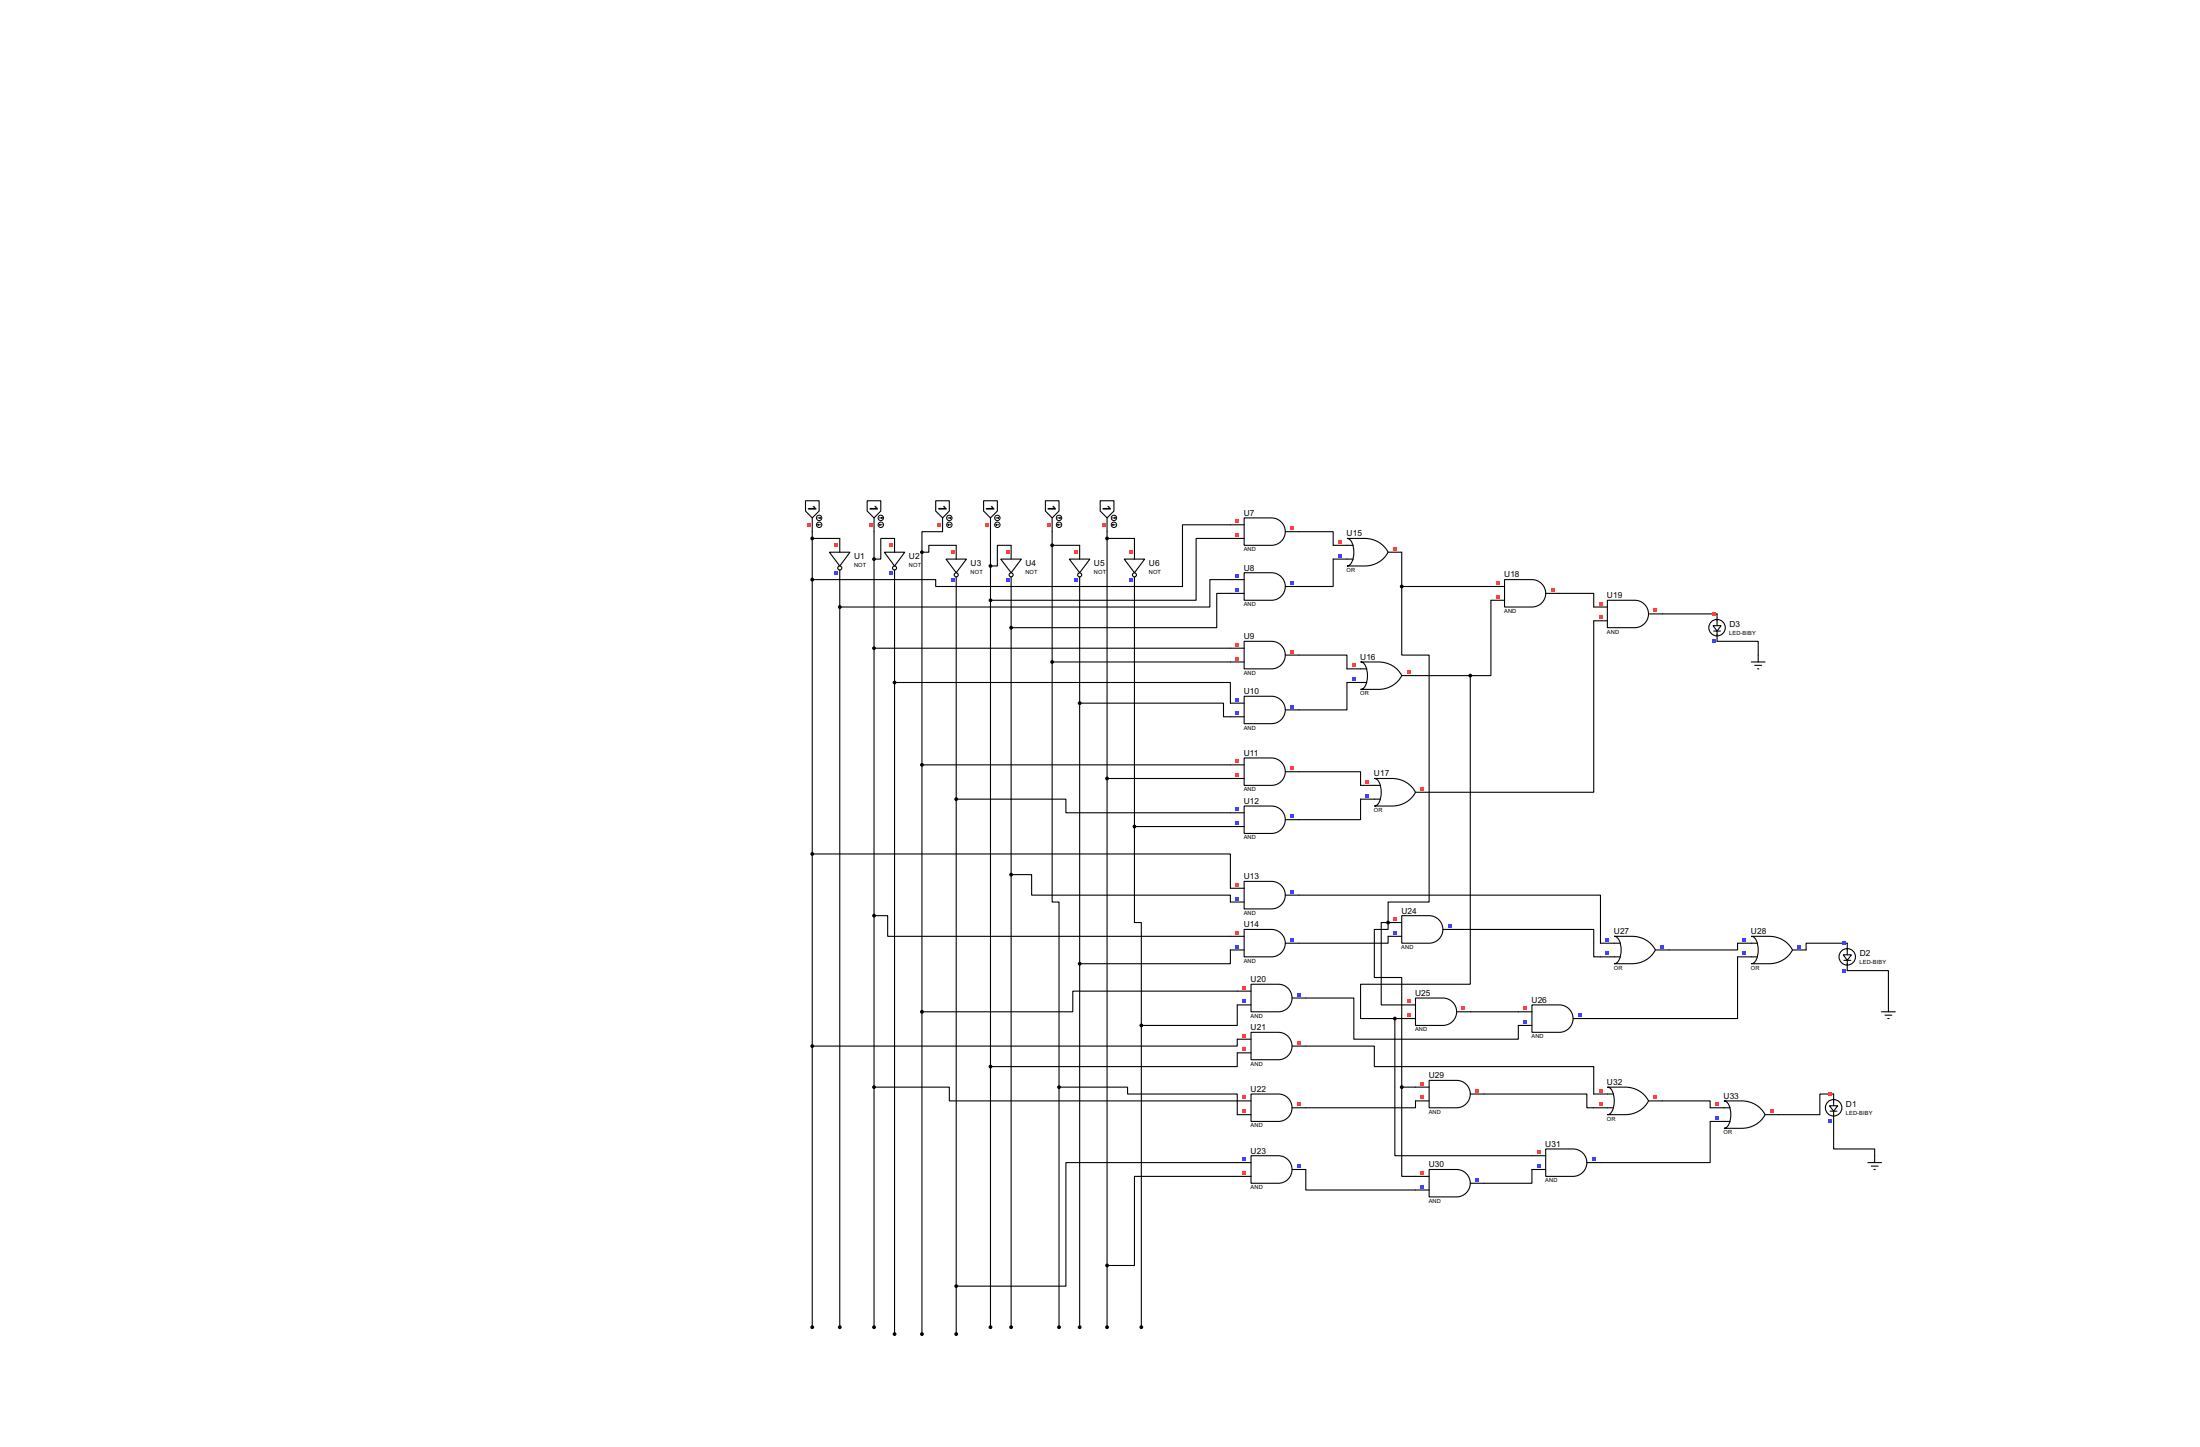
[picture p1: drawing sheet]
<svg xmlns="http://www.w3.org/2000/svg" width="815mm" height="536mm" viewBox="0 0 815 536" stroke-linecap="round" stroke-linejoin="round" font-family="sans-serif">
<g fill="none" stroke="#000" stroke-width=".4">
<path d="M298.5 185.5h5.1v3.8l-2.6 2.5-2.5-2.5zM301 191.8v299.7M301 199.4h10.2M323.9 196.9v294.6M331.5 199.4h-5.1v7.7h-2.5M349.3 196.9h-7.6v7.6M367.1 196.9v294.6M389.9 196.9v48.3M410.3 199.4h10.1v2.6M410.3 196.9v294.6M456 194.4h-17.8v22.8h-91.4v-2.5h-45.8M456 199.4h-12.7v22.9h-76.2"/>
<path d="M481.4 196.9h12.7v5.1M311.2 214.7v276.8M331.5 214.7v279.4M341.7 204.5v289.6M354.4 202h-10.2v2.5h-2.5M354.4 217.2v276.9M374.7 202h-5.1v7.6h-2.5M374.7 217.2v274.3M389.9 202h10.2M400.1 217.2v274.3M420.4 217.2v88.9M456 214.7h-7.6v10.1h-137.2"/>
<path d="M456 219.8h-5.1v12.7h-76.2M494.1 207.1v10.1h-12.7M519.5 217.2v25.4h10.1v91.5h-15.2v7.6M519.5 204.5v12.7M519.5 217.2h33M577.9 219.8h12.7v5M552.5 222.3v27.9h-7.6M590.6 229.9v63.5h-61M616 227.4h20.3M636.3 237.5h15.3v5.1M323.9 240.1h132.1M331.5 252.8h124.5v7.6"/>
<path d="M389.9 245.2v88.9h2.6v68.5M389.9 245.2h66.1M481.4 242.6h17.8v5.1M499.2 252.8v10.1h-17.8M524.6 250.2h20.3M544.9 250.2v114.3h-40.7v12.7h12.7M400.1 260.4h53.3v5.1h2.6M341.7 283.3h114.3M354.4 296h40.6v5h61M410.3 288.3h45.7M481.4 285.8h22.8v5.1M504.2 296v7.6h-22.8"/>
<path d="M301 316.3h155v12.7M420.4 306.1v35.6h2.6v38.1M420.4 306.1h35.6M323.9 339.1h5.1v7.7h127M374.7 323.9h7.6v7.6h73.7v2.6M481.4 331.5h111.7v17.8M456 351.8v5.1h-55.9M514.4 346.8v2.5h-33M514.4 341.7h-2.5v30.5h7.6M514.4 341.7v2.5h-5.1v17.8h10.2v40.6M539.8 344.2h50.8v10.2h2.5M643.9 349.3v2.5h-25.4"/>
<path d="M643.9 354.4v22.8h-55.8M684.6 359.5h15.2v12.7M684.6 349.3h-15.3v2.5M423 379.8v111.7M458.5 367.1h-60.9v7.6h-55.9M458.5 372.2v7.6h-35.5M483.9 369.6h17.8v15.3h61v-5.1M516.9 377.2v50.8h50.8M516.9 377.2h2.6M544.9 374.7h17.8M458.5 384.9v2.5h-157.5M458.5 389.9v5.1h-91.4"/>
<path d="M483.9 387.4h25.4v7.6h81.3v10.2M323.9 402.6h27.9v5.1h106.7M392.5 402.6h25.4v2.6h40.6v7.6M392.5 402.6v88.9M519.5 402.6v33.1h5.1M519.5 402.6h5.1M524.6 407.7v2.6h-40.7M550 405.2h38.1v5.1h2.5M616 407.7h17.8v2.6M633.8 415.3v15.3h-40.7M679.5 405.2h-5.1v7.6h-15.2M679.5 415.3v10.2h15.2v2.5"/>
<path d="M458.5 430.6h-63.5v45.7h-40.6M458.5 435.7h-38.1v33h-10.1M483.9 433.1v7.6h40.7M567.7 433.1v5.1h-17.7"/>
</g>
<circle cx="514.4" cy="341.7" r=".2" fill="#000"/>
<g fill="none" stroke="#000" stroke-width=".37">
<path d="M303.1 191.8h1M303.1 194.4l.2 .2M303.1 194.4h1M303.3 194.1l-.2 .3M303.8 191.6l.3 .2M304.1 191.8l-.3 .3"/>
<circle cx="303.5" cy="194.4" r="1"/>
<circle cx="303.5" cy="191.8" r="1"/>
</g>
<path d="M299.1 193.7h1.3v1.3h-1.3z" fill="#ff4040"/>
<path d="M321.4 185.5h5v3.8l-2.5 2.5-2.5-2.5zM323.9 191.8v5.1" fill="none" stroke="#000" stroke-width=".4"/>
<g fill="none" stroke="#000" stroke-width=".37">
<path d="M325.9 191.8h1.1M325.9 194.4l.3 .2M325.9 194.4h1.1M326.2 194.1l-.3 .3M326.7 191.6l.3 .2M327 191.8l-.3 .3"/>
<circle cx="326.4" cy="191.8" r="1"/>
<circle cx="326.4" cy="194.4" r="1"/>
</g>
<path d="M322 193.7h1.3v1.3h-1.3z" fill="#ff4040"/>
<path d="M346.8 185.5h5v3.8l-2.5 2.5-2.5-2.5zM349.3 191.8v5.1" fill="none" stroke="#000" stroke-width=".4"/>
<g fill="none" stroke="#000" stroke-width=".37">
<path d="M351.3 191.8h1.1M351.3 194.4l.3 .2M351.3 194.4h1.1M351.6 194.1l-.3 .3M352.1 191.6l.3 .2M352.4 191.8l-.3 .3"/>
<circle cx="351.8" cy="194.4" r="1"/>
<circle cx="351.8" cy="191.8" r="1"/>
</g>
<path d="M347.4 193.7h1.3v1.3h-1.3z" fill="#ff4040"/>
<path d="M364.5 185.5h5.1v3.8l-2.5 2.5-2.6-2.5zM367.1 191.8v5.1" fill="none" stroke="#000" stroke-width=".4"/>
<g fill="none" stroke="#000" stroke-width=".37">
<path d="M369.1 191.8h1M369.1 194.4l.3 .2M369.1 194.4h1M369.4 194.1l-.3 .3M369.9 191.6l.2 .2M370.1 191.8l-.2 .3"/>
<circle cx="369.6" cy="194.4" r="1"/>
<circle cx="369.6" cy="191.8" r="1"/>
</g>
<path d="M365.2 193.7h1.2v1.3h-1.2z" fill="#ff4040"/>
<path d="M387.4 185.5h5.1v3.8l-2.6 2.5-2.5-2.5zM389.9 191.8v5.1" fill="none" stroke="#000" stroke-width=".4"/>
<g fill="none" stroke="#000" stroke-width=".37">
<path d="M392 191.8h1M392 194.4l.2 .2M392 194.4h1M392.2 194.1l-.2 .3M392.7 191.6l.3 .2M393 191.8l-.3 .3"/>
<circle cx="392.4" cy="191.8" r="1"/>
<circle cx="392.4" cy="194.4" r="1"/>
</g>
<path d="M388 193.7h1.3v1.3h-1.3z" fill="#ff4040"/>
<path d="M407.7 185.5h5.1v3.8l-2.5 2.5-2.6-2.5zM410.3 191.8v5.1" fill="none" stroke="#000" stroke-width=".4"/>
<g fill="none" stroke="#000" stroke-width=".37">
<path d="M412.3 191.8h1M412.3 194.4l.3 .2M412.3 194.4h1M412.6 194.1l-.3 .3M413.1 191.6l.2 .2M413.3 191.8l-.2 .3"/>
<circle cx="412.8" cy="191.8" r="1"/>
<circle cx="412.8" cy="194.4" r="1"/>
</g>
<path d="M408.4 193.7h1.2v1.3h-1.2z" fill="#ff4040"/>
<g fill="none" stroke="#000" stroke-width=".4">
<path d="M311.2 199.4v5.1M307.4 204.5h7.6l-3.8 5.1zM311.2 211.1v3.6"/>
<circle cx="311.2" cy="210.4" r=".75"/>
</g>
<path d="M309.3 211.5h1.3v1.3h-1.3z" fill="#4040ff"/>
<path d="M309.3 201.3h1.3v1.3h-1.3z" fill="#ff4040"/>
<g fill="none" stroke="#000" stroke-width=".4">
<path d="M331.5 199.4v5.1M327.7 204.5h7.6l-3.8 5.1zM331.5 211.1v3.6"/>
<circle cx="331.5" cy="210.4" r=".75"/>
</g>
<path d="M329.6 211.5h1.3v1.3h-1.3z" fill="#4040ff"/>
<path d="M329.6 201.3h1.3v1.3h-1.3z" fill="#ff4040"/>
<circle cx="323.9" cy="207.1" r=".5" fill="#000" stroke="#000" stroke-width=".4"/>
<g fill="none" stroke="#000" stroke-width=".4">
<path d="M350.6 207.1h7.6l-3.8 5zM354.4 202v5.1M354.4 213.7v3.5"/>
<circle cx="354.3" cy="212.9" r=".75"/>
</g>
<path d="M352.5 214h1.2v1.3h-1.2z" fill="#4040ff"/>
<path d="M352.5 203.9h1.2v1.3h-1.2z" fill="#ff4040"/>
<g fill="none" stroke="#000" stroke-width=".4">
<path d="M370.9 207.1h7.6l-3.8 5zM374.7 202v5.1M374.7 213.7v3.5"/>
<circle cx="374.7" cy="212.9" r=".75"/>
</g>
<path d="M372.8 214h1.3v1.3h-1.3z" fill="#4040ff"/>
<path d="M372.8 203.9h1.3v1.3h-1.3z" fill="#ff4040"/>
<circle cx="367" cy="209.6" r=".5" fill="#000" stroke="#000" stroke-width=".4"/>
<g fill="none" stroke="#000" stroke-width=".4">
<path d="M396.3 207.1h7.6l-3.8 5zM400.1 202v5.1M400.1 213.7v3.5"/>
<circle cx="400.1" cy="212.9" r=".75"/>
</g>
<path d="M398.2 214h1.3v1.3h-1.3z" fill="#4040ff"/>
<path d="M398.2 203.9h1.3v1.3h-1.3z" fill="#ff4040"/>
<g fill="none" stroke="#000" stroke-width=".4">
<path d="M416.6 207.1h7.6l-3.8 5zM420.4 202v5.1M420.4 213.7v3.5"/>
<circle cx="420.4" cy="212.9" r=".75"/>
</g>
<path d="M418.5 214h1.3v1.3h-1.3z" fill="#4040ff"/>
<path d="M418.5 203.9h1.3v1.3h-1.3z" fill="#ff4040"/>
<g fill="#000" stroke="#000" stroke-width=".4">
<circle cx="301" cy="199.4" r=".5"/>
<circle cx="410.2" cy="199.4" r=".5"/>
<circle cx="341.6" cy="204.5" r=".5"/>
<circle cx="389.9" cy="202" r=".5"/>
</g>
<path d="M456 194.4h5.1M456 199.4h5.1M461.1 191.8h10.1a5.1 5.1 0 0 1 5.1 5.1 5.1 5.1 0 0 1-5.1 5.1h-10.1zM476.3 196.9h5.1" fill="none" stroke="#000" stroke-width=".4"/>
<g fill="#ff4040">
<path d="M457.9 192.5h1.3v1.2h-1.3z"/>
<path d="M457.9 197.5h1.3v1.3h-1.3z"/>
<path d="M478.2 195h1.3v1.3h-1.3z"/>
</g>
<path d="M456 214.7h5.1M456 219.8h5.1M461.1 212.1h10.1a5.1 5.1 0 0 1 5.1 5.1 5.1 5.1 0 0 1-5.1 5.1h-10.1zM476.3 217.2h5.1" fill="none" stroke="#000" stroke-width=".4"/>
<g fill="#4040ff">
<path d="M457.9 212.8h1.3v1.2h-1.3z"/>
<path d="M457.9 217.9h1.3v1.2h-1.3z"/>
<path d="M478.2 215.3h1.3v1.3h-1.3z"/>
</g>
<path d="M461.1 237.5h10.1a5.1 5.1 0 0 1 5.1 5.1 5.1 5.1 0 0 1-5.1 5.1h-10.1zM456 240.1h5.1M456 245.2h5.1M476.3 242.6h5.1" fill="none" stroke="#000" stroke-width=".4"/>
<g fill="#ff4040">
<path d="M457.9 238.2h1.3v1.2h-1.3z"/>
<path d="M457.9 243.3h1.3v1.2h-1.3z"/>
<path d="M478.2 240.7h1.3v1.3h-1.3z"/>
</g>
<path d="M461.1 257.9h10.1a5.1 5.1 0 0 1 5.1 5 5.1 5.1 0 0 1-5.1 5.1h-10.1zM456 260.4h5.1M456 265.5h5.1M476.3 262.9h5.1" fill="none" stroke="#000" stroke-width=".4"/>
<g fill="#4040ff">
<path d="M457.9 258.5h1.3v1.3h-1.3z"/>
<path d="M457.9 263.6h1.3v1.2h-1.3z"/>
<path d="M478.2 261h1.3v1.3h-1.3z"/>
</g>
<path d="M456 283.3h5.1M456 288.3h5.1M461.1 280.7h10.1a5.1 5.1 0 0 1 5.1 5.1 5.1 5.1 0 0 1-5.1 5.1h-10.1zM476.3 285.8h5.1" fill="none" stroke="#000" stroke-width=".4"/>
<g fill="#ff4040">
<path d="M457.9 281.4h1.3v1.2h-1.3z"/>
<path d="M457.9 286.4h1.3v1.3h-1.3z"/>
<path d="M478.2 283.9h1.3v1.3h-1.3z"/>
</g>
<path d="M461.1 298.5h10.1a5.1 5.1 0 0 1 5.1 5.1 5.1 5.1 0 0 1-5.1 5.1h-10.1zM456 301h5.1M456 306.1h5.1M476.3 303.6h5.1" fill="none" stroke="#000" stroke-width=".4"/>
<g fill="#4040ff">
<path d="M457.9 299.1h1.3v1.3h-1.3z"/>
<path d="M457.9 304.2h1.3v1.3h-1.3z"/>
<path d="M478.2 301.7h1.3v1.2h-1.3z"/>
</g>
<path d="M456 329h5.1M456 334.1h5.1M461.1 326.4h10.1a5.1 5.1 0 0 1 5.1 5.1 5.1 5.1 0 0 1-5.1 5.1h-10.1zM476.3 331.5h5.1" fill="none" stroke="#000" stroke-width=".4"/>
<path d="M457.9 327.1h1.3v1.2h-1.3z" fill="#ff4040"/>
<g fill="#4040ff">
<path d="M457.9 332.2h1.3v1.2h-1.3z"/>
<path d="M478.2 329.6h1.3v1.3h-1.3z"/>
</g>
<path d="M456 346.8h5.1M456 351.8h5.1M461.1 344.2h10.1a5.1 5.1 0 0 1 5.1 5.1 5.1 5.1 0 0 1-5.1 5.1h-10.1zM476.3 349.3h5.1" fill="none" stroke="#000" stroke-width=".4"/>
<path d="M457.9 344.9h1.3v1.2h-1.3z" fill="#ff4040"/>
<g fill="#4040ff">
<path d="M457.9 349.9h1.3v1.3h-1.3z"/>
<path d="M478.2 347.4h1.3v1.3h-1.3z"/>
</g>
<g fill="#000" stroke="#000" stroke-width=".4">
<circle cx="301" cy="214.7" r=".5"/>
<circle cx="311.2" cy="224.8" r=".5"/>
<circle cx="367" cy="222.3" r=".5"/>
<circle cx="374.7" cy="232.5" r=".5"/>
</g>
<path d="M499.2 199.4h6.6a9.6 9.6 0 0 1 8.6 5.1 9.6 9.6 0 0 1-8.6 5.1h-6.6a3.2 3.2 0 0 0 2.3-3.1 7.7 7.7 0 0 0-1.3-6.7zM494.1 202h7.4M494.1 207.1h7.4M514.4 204.5h5.1" fill="none" stroke="#000" stroke-width=".4"/>
<path d="M496 200.1h1.3v1.2h-1.3z" fill="#ff4040"/>
<path d="M496 205.2h1.3v1.2h-1.3z" fill="#4040ff"/>
<path d="M516.3 202.6h1.3v1.3h-1.3z" fill="#ff4040"/>
<g fill="#000" stroke="#000" stroke-width=".4">
<circle cx="323.9" cy="240.1" r=".5"/>
<circle cx="331.5" cy="252.8" r=".5"/>
<circle cx="389.9" cy="245.2" r=".5"/>
<circle cx="400.1" cy="260.4" r=".5"/>
</g>
<path d="M499.2 247.7h7.3M499.2 252.8h7.3M504.2 245.2h6.6a9.5 9.5 0 0 1 8.7 5 9.5 9.5 0 0 1-8.7 5.1h-6.6a3.2 3.2 0 0 0 2.4-3.1 7.7 7.7 0 0 0-1.3-6.6zM519.5 250.2h5.1" fill="none" stroke="#000" stroke-width=".4"/>
<path d="M501.1 245.8h1.2v1.3h-1.2z" fill="#ff4040"/>
<path d="M501.1 250.9h1.2v1.2h-1.2z" fill="#4040ff"/>
<path d="M521.4 248.3h1.3v1.3h-1.3z" fill="#ff4040"/>
<g fill="#000" stroke="#000" stroke-width=".4">
<circle cx="341.6" cy="283.3" r=".5"/>
<circle cx="354.3" cy="296" r=".5"/>
<circle cx="410.2" cy="288.3" r=".5"/>
<circle cx="420.4" cy="306.1" r=".5"/>
</g>
<path d="M504.2 290.9h7.4M504.2 296h7.4M509.3 288.3h6.6a9.6 9.6 0 0 1 8.7 5.1 9.6 9.6 0 0 1-8.7 5.1h-6.6a3.2 3.2 0 0 0 2.4-3.1 7.7 7.7 0 0 0-1.4-6.7zM524.6 293.4h5" fill="none" stroke="#000" stroke-width=".4"/>
<path d="M506.1 289h1.3v1.2h-1.3z" fill="#ff4040"/>
<path d="M506.1 294.1h1.3v1.2h-1.3z" fill="#4040ff"/>
<path d="M526.5 291.5h1.2v1.3h-1.2z" fill="#ff4040"/>
<path d="M552.5 217.2h5.1M557.6 214.7h10.1a5.1 5.1 0 0 1 5.1 5 5.1 5.1 0 0 1-5.1 5.1h-10.1zM572.8 219.8h5.1M552.5 222.3h5.1" fill="none" stroke="#000" stroke-width=".4"/>
<g fill="#ff4040">
<path d="M554.4 215.3h1.3v1.3h-1.3z"/>
<path d="M554.4 220.4h1.3v1.3h-1.3z"/>
<path d="M574.7 217.9h1.3v1.2h-1.3z"/>
</g>
<path d="M590.6 224.8h5.1M590.6 229.9h5.1M595.7 222.3h10.1a5.1 5.1 0 0 1 5.1 5.1 5.1 5.1 0 0 1-5.1 5.1h-10.1zM610.9 227.4h5.1" fill="none" stroke="#000" stroke-width=".4"/>
<g fill="#ff4040">
<path d="M592.5 222.9h1.3v1.3h-1.3z"/>
<path d="M592.5 228h1.3v1.3h-1.3z"/>
<path d="M612.8 225.5h1.3v1.2h-1.3z"/>
</g>
<g fill="#000" stroke="#000" stroke-width=".4">
<circle cx="301" cy="316.3" r=".5"/>
<circle cx="323.9" cy="339.1" r=".5"/>
<circle cx="374.7" cy="323.9" r=".5"/>
<circle cx="400.1" cy="356.9" r=".5"/>
</g>
<path d="M458.5 367.1h5.1M458.5 372.2h5.1M463.6 364.5h10.2a5.1 5.1 0 0 1 5 5.1 5.1 5.1 0 0 1-5 5.1h-10.2zM478.8 369.6h5.1" fill="none" stroke="#000" stroke-width=".4"/>
<path d="M460.4 365.2h1.3v1.2h-1.3z" fill="#ff4040"/>
<g fill="#4040ff">
<path d="M460.4 370.3h1.3v1.2h-1.3z"/>
<path d="M480.7 367.7h1.3v1.3h-1.3z"/>
</g>
<path d="M458.5 384.9h5.1M458.5 389.9h5.1M463.6 382.3h10.2a5.1 5.1 0 0 1 5 5.1 5.1 5.1 0 0 1-5 5.1h-10.2zM478.8 387.4h5.1" fill="none" stroke="#000" stroke-width=".4"/>
<g fill="#ff4040">
<path d="M460.4 383h1.3v1.2h-1.3z"/>
<path d="M460.4 388h1.3v1.3h-1.3z"/>
<path d="M480.7 385.5h1.3v1.3h-1.3z"/>
</g>
<path d="M458.5 407.7h5.1M458.5 412.8h5.1M463.6 405.2h10.2a5.1 5.1 0 0 1 5 5 5.1 5.1 0 0 1-5 5.1h-10.2zM478.8 410.3h5.1" fill="none" stroke="#000" stroke-width=".4"/>
<g fill="#ff4040">
<path d="M460.4 405.8h1.3v1.3h-1.3z"/>
<path d="M460.4 410.9h1.3v1.3h-1.3z"/>
<path d="M480.7 408.4h1.3v1.2h-1.3z"/>
</g>
<path d="M458.5 430.6h5.1M458.5 435.7h5.1M463.6 428h10.2a5.1 5.1 0 0 1 5 5.1 5.1 5.1 0 0 1-5 5.1h-10.2zM478.8 433.1h5.1" fill="none" stroke="#000" stroke-width=".4"/>
<path d="M460.4 428.7h1.3v1.2h-1.3z" fill="#4040ff"/>
<path d="M460.4 433.8h1.3v1.2h-1.3z" fill="#ff4040"/>
<path d="M480.7 431.2h1.3v1.3h-1.3z" fill="#4040ff"/>
<g fill="#000" stroke="#000" stroke-width=".4">
<circle cx="341.6" cy="374.7" r=".5"/>
<circle cx="422.9" cy="379.8" r=".5"/>
</g>
<path d="M519.5 339.1h10.1a5.1 5.1 0 0 1 5.1 5.1 5.1 5.1 0 0 1-5.1 5.1h-10.1zM514.4 341.7h5.1M514.4 346.8h5.1M534.7 344.2h5.1" fill="none" stroke="#000" stroke-width=".4"/>
<path d="M516.3 339.8h1.3v1.2h-1.3z" fill="#ff4040"/>
<g fill="#4040ff">
<path d="M516.3 344.9h1.3v1.2h-1.3z"/>
<path d="M536.6 342.3h1.3v1.3h-1.3z"/>
</g>
<path d="M519.5 372.2h5.1M519.5 377.2h5.1M524.6 369.6h10.1a5.1 5.1 0 0 1 5.1 5.1 5.1 5.1 0 0 1-5.1 5.1h-10.1zM539.8 374.7h5.1" fill="none" stroke="#000" stroke-width=".4"/>
<g fill="#ff4040">
<path d="M521.4 370.3h1.3v1.2h-1.3z"/>
<path d="M521.4 375.3h1.3v1.3h-1.3z"/>
<path d="M541.7 372.8h1.3v1.3h-1.3z"/>
</g>
<g fill="#000" stroke="#000" stroke-width=".4">
<circle cx="519.4" cy="217.2" r=".5"/>
<circle cx="514.4" cy="341.7" r=".5"/>
</g>
<path d="M562.7 374.7h5M562.7 379.8h5M567.7 372.2h10.2a5.1 5.1 0 0 1 5.1 5 5.1 5.1 0 0 1-5.1 5.1h-10.2zM583 377.2h5.1" fill="none" stroke="#000" stroke-width=".4"/>
<path d="M564.6 372.8h1.2v1.3h-1.2z" fill="#ff4040"/>
<g fill="#4040ff">
<path d="M564.6 377.9h1.2v1.2h-1.2z"/>
<path d="M584.9 375.3h1.3v1.3h-1.3z"/>
</g>
<circle cx="544.8" cy="250.2" r=".5" fill="#000" stroke="#000" stroke-width=".4"/>
<path d="M593.1 349.3h7.4M593.1 354.4h7.4M598.2 346.8h6.6a9.6 9.6 0 0 1 8.7 5 9.6 9.6 0 0 1-8.7 5.1h-6.6a3.2 3.2 0 0 0 2.4-3.1 7.6 7.6 0 0 0-1.4-6.6zM613.5 351.8h5" fill="none" stroke="#000" stroke-width=".4"/>
<g fill="#4040ff">
<path d="M595 347.4h1.3v1.3h-1.3z"/>
<path d="M595 352.5h1.3v1.2h-1.3z"/>
<path d="M615.4 349.9h1.2v1.3h-1.2z"/>
</g>
<path d="M643.9 349.3h7.4M643.9 354.4h7.4M649 346.8h6.6a9.6 9.6 0 0 1 8.7 5 9.6 9.6 0 0 1-8.7 5.1h-6.6a3.2 3.2 0 0 0 2.4-3.1 7.6 7.6 0 0 0-1.4-6.6zM664.3 351.8h5" fill="none" stroke="#000" stroke-width=".4"/>
<g fill="#4040ff">
<path d="M645.8 347.4h1.3v1.3h-1.3z"/>
<path d="M645.8 352.5h1.3v1.2h-1.3z"/>
<path d="M666.2 349.9h1.2v1.3h-1.2z"/>
</g>
<path d="M524.6 402.6h5M524.6 407.7h5M529.6 400.1h10.2a5.1 5.1 0 0 1 5.1 5.1 5.1 5.1 0 0 1-5.1 5.1h-10.2zM544.9 405.2h5.1" fill="none" stroke="#000" stroke-width=".4"/>
<g fill="#ff4040">
<path d="M526.5 400.7h1.2v1.3h-1.2z"/>
<path d="M526.5 405.8h1.2v1.3h-1.2z"/>
<path d="M546.8 403.3h1.3v1.2h-1.3z"/>
</g>
<path d="M524.6 435.7h5M529.6 433.1h10.2a5.1 5.1 0 0 1 5.1 5.1 5.1 5.1 0 0 1-5.1 5.1h-10.2zM544.9 438.2h5.1M524.6 440.7h5" fill="none" stroke="#000" stroke-width=".4"/>
<path d="M526.5 433.8h1.2v1.2h-1.2z" fill="#ff4040"/>
<g fill="#4040ff">
<path d="M526.5 438.8h1.2v1.3h-1.2z"/>
<path d="M546.8 436.3h1.3v1.3h-1.3z"/>
</g>
<g fill="#000" stroke="#000" stroke-width=".4">
<circle cx="301" cy="387.4" r=".5"/>
<circle cx="367" cy="395" r=".5"/>
<circle cx="323.9" cy="402.6" r=".5"/>
<circle cx="392.4" cy="402.6" r=".5"/>
<circle cx="519.4" cy="402.6" r=".5"/>
<circle cx="354.3" cy="476.3" r=".5"/>
<circle cx="410.2" cy="468.7" r=".5"/>
<circle cx="301" cy="491.5" r=".5"/>
<circle cx="311.2" cy="491.5" r=".5"/>
<circle cx="323.9" cy="491.5" r=".5"/>
<circle cx="331.5" cy="494.1" r=".5"/>
<circle cx="341.6" cy="494.1" r=".5"/>
<circle cx="354.3" cy="494.1" r=".5"/>
<circle cx="367" cy="491.5" r=".5"/>
<circle cx="374.7" cy="491.5" r=".5"/>
<circle cx="392.4" cy="491.5" r=".5"/>
<circle cx="400.1" cy="491.5" r=".5"/>
<circle cx="410.2" cy="491.5" r=".5"/>
<circle cx="422.9" cy="491.5" r=".5"/>
</g>
<path d="M567.7 428h5.1M567.7 433.1h5.1M572.8 425.5h10.2a5.1 5.1 0 0 1 5.1 5.1 5.1 5.1 0 0 1-5.1 5.1h-10.2zM588.1 430.6h5" fill="none" stroke="#000" stroke-width=".4"/>
<path d="M569.6 426.1h1.3v1.3h-1.3z" fill="#ff4040"/>
<g fill="#4040ff">
<path d="M569.6 431.2h1.3v1.3h-1.3z"/>
<path d="M590 428.7h1.2v1.2h-1.2z"/>
</g>
<circle cx="516.9" cy="377.2" r=".5" fill="#000" stroke="#000" stroke-width=".4"/>
<path d="M590.6 405.2h7.4M590.6 410.3h7.4M595.7 402.6h6.6a9.6 9.6 0 0 1 8.6 5.1 9.5 9.5 0 0 1-8.6 5.1h-6.6a3.2 3.2 0 0 0 2.3-3.1 7.8 7.8 0 0 0-1.3-6.7zM610.9 407.7h5.1" fill="none" stroke="#000" stroke-width=".4"/>
<g fill="#ff4040">
<path d="M592.5 403.3h1.3v1.2h-1.3z"/>
<path d="M592.5 408.4h1.3v1.2h-1.3z"/>
<path d="M612.8 405.8h1.3v1.3h-1.3z"/>
</g>
<path d="M633.8 410.3h7.4M633.8 415.3h7.4M638.9 407.7h6.6a9.6 9.6 0 0 1 8.6 5.1 9.6 9.6 0 0 1-8.6 5.1h-6.6a3.2 3.2 0 0 0 2.3-3.2 7.7 7.7 0 0 0-1.3-6.6zM654.1 412.8h5.1" fill="none" stroke="#000" stroke-width=".4"/>
<path d="M635.7 408.4h1.3v1.2h-1.3z" fill="#ff4040"/>
<path d="M635.7 413.4h1.3v1.3h-1.3z" fill="#4040ff"/>
<path d="M656 410.9h1.3v1.3h-1.3z" fill="#ff4040"/>
<g fill="none" stroke="#000" stroke-width=".4">
<path d="M678 409.5h3l-1.5 2zM678.2 411.5h2.6M679.5 405.2v4.3M679.5 411.5v3.8"/>
<circle cx="679.5" cy="410.3" r="3.1"/>
</g>
<path d="M677.6 404.5h1.3v1.3h-1.3z" fill="#ff4040"/>
<path d="M677.6 414.7h1.3v1.3h-1.3z" fill="#4040ff"/>
<g fill="none" stroke="#000" stroke-width=".4">
<path d="M683.1 353.6h3l-1.5 2.1zM683.3 355.7h2.6M684.6 349.3v4.3M684.6 355.7v3.8"/>
<circle cx="684.5" cy="354.4" r="3.1"/>
</g>
<g fill="#4040ff">
<path d="M682.7 348.7h1.2v1.2h-1.2z"/>
<path d="M682.7 358.8h1.2v1.3h-1.2z"/>
</g>
<g fill="none" stroke="#000" stroke-width=".4">
<path d="M634.8 231.7h3l-1.5 2zM635.1 233.7h2.5M636.3 227.4v4.3M636.3 233.7v3.8"/>
<circle cx="636.3" cy="232.5" r="3.1"/>
</g>
<path d="M634.4 226.7h1.3v1.3h-1.3z" fill="#ff4040"/>
<path d="M634.4 236.9h1.3v1.3h-1.3z" fill="#4040ff"/>
<path d="M649 245.2h5.1M650.3 246.4h2.5M651.3 247.7h.5M651.6 242.6v2.6M697.3 374.7h5.1M698.6 376h2.5M699.6 377.2h.5M699.8 372.2v2.5M692.2 430.6h5.1M693.5 431.9h2.5M694.5 433.1h.5M694.7 428v2.6" fill="none" stroke="#000" stroke-width=".4"/>
<g font-size="4.8">
<text x="299.5" y="186.9" transform="rotate(90 299.5 186.9)">1</text>
<text x="322.4" y="186.9" transform="rotate(90 322.4 186.9)">1</text>
<text x="347.8" y="186.9" transform="rotate(90 347.8 186.9)">1</text>
<text x="365.5" y="186.9" transform="rotate(90 365.5 186.9)">1</text>
<text x="388.4" y="186.9" transform="rotate(90 388.4 186.9)">1</text>
<text x="408.7" y="186.9" transform="rotate(90 408.7 186.9)">1</text>
</g>
<g font-size="3.5">
<text x="460.9" y="191">U7</text>
<text x="499" y="198.6">U15</text>
<text x="316.5" y="207.2">U1</text>
<text x="336.9" y="207.2">U2</text>
<text x="359.7" y="209.8">U3</text>
<text x="380" y="209.8">U4</text>
<text x="405.4" y="209.8">U5</text>
<text x="425.8" y="209.8">U6</text>
<text x="460.9" y="211.3">U8</text>
<text x="557.4" y="213.9">U18</text>
<text x="595.5" y="221.5">U19</text>
<text x="640.9" y="232.1">D3</text>
<text x="460.9" y="236.7">U9</text>
<text x="504.1" y="244.4">U16</text>
<text x="460.9" y="257.1">U10</text>
<text x="460.9" y="279.9">U11</text>
<text x="509.2" y="287.5">U17</text>
<text x="460.9" y="297.7">U12</text>
<text x="460.9" y="325.6">U13</text>
<text x="519.3" y="338.3">U24</text>
<text x="460.9" y="343.4">U14</text>
<text x="598.1" y="346">U27</text>
<text x="648.9" y="346">U28</text>
<text x="689.2" y="354">D2</text>
<text x="463.5" y="363.7">U20</text>
<text x="524.4" y="368.8">U25</text>
<text x="567.6" y="371.4">U26</text>
<text x="463.5" y="381.5">U21</text>
<text x="529.5" y="399.3">U29</text>
<text x="595.5" y="401.8">U32</text>
<text x="463.5" y="404.4">U22</text>
<text x="638.7" y="406.9">U33</text>
<text x="684.1" y="409.9">D1</text>
<text x="572.7" y="424.7">U31</text>
<text x="463.5" y="427.2">U23</text>
<text x="529.5" y="432.3">U30</text>
</g>
<g font-size="2.4">
<text x="460.9" y="204.2">AND</text>
<text x="316.5" y="210.1">NOT</text>
<text x="336.8" y="210.1">NOT</text>
<text x="359.7" y="212.7">NOT</text>
<text x="380" y="212.7">NOT</text>
<text x="405.4" y="212.7">NOT</text>
<text x="425.7" y="212.7">NOT</text>
<text x="499" y="211.8">OR</text>
<text x="460.9" y="224.5">AND</text>
<text x="557.4" y="227">AND</text>
<text x="595.5" y="234.7">AND</text>
<text x="640.8" y="235">LED-BIBY</text>
<text x="460.9" y="249.9">AND</text>
<text x="504" y="257.5">OR</text>
<text x="460.9" y="270.2">AND</text>
<text x="460.9" y="293.1">AND</text>
<text x="509.1" y="300.7">OR</text>
<text x="460.9" y="310.9">AND</text>
<text x="460.9" y="338.8">AND</text>
<text x="519.3" y="351.5">AND</text>
<text x="460.9" y="356.6">AND</text>
<text x="598" y="359.1">OR</text>
<text x="648.8" y="359.1">OR</text>
<text x="689.1" y="356.9">LED-BIBY</text>
<text x="463.4" y="376.9">AND</text>
<text x="524.4" y="382">AND</text>
<text x="567.5" y="384.5">AND</text>
<text x="463.4" y="394.7">AND</text>
<text x="529.4" y="412.5">AND</text>
<text x="684" y="412.8">LED-BIBY</text>
<text x="463.4" y="417.5">AND</text>
<text x="595.5" y="415">OR</text>
<text x="638.7" y="420.1">OR</text>
<text x="572.6" y="437.9">AND</text>
<text x="463.4" y="440.4">AND</text>
<text x="529.4" y="445.5">AND</text>
</g>
</svg>
